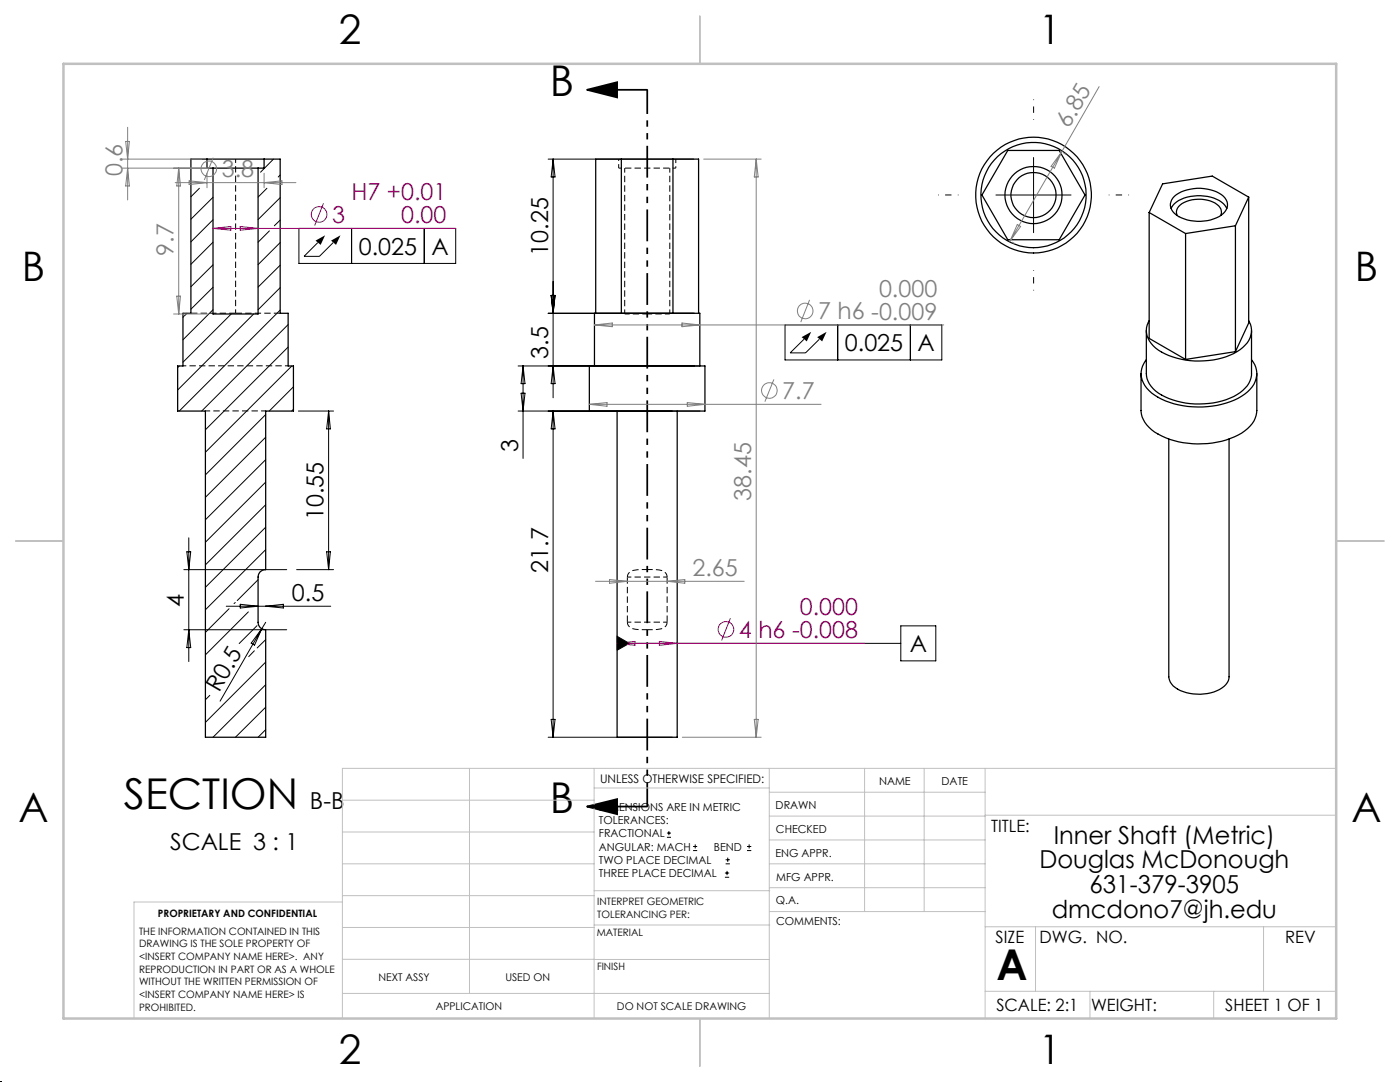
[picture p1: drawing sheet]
<svg xmlns="http://www.w3.org/2000/svg" width="279mm" height="216mm" viewBox="0 0 279 216" stroke-linecap="round" stroke-linejoin="round" font-family="sans-serif">
<g fill="none" stroke="#000" stroke-width=".25">
<path d="M41.3 31.8h-3.2v30.7h-1.6v10.5h-1v9h5.5v65.1h12v-21.4a1.45 1.45 0 0 1-1.5-1.5v-9.1a1.45 1.45 0 0 1 1.5-1.4v-31.7h5.6v-9h-1.1v-10.5h-1.6v-30.7h-3.2M41.3 31.8h11.4M41.3 31.8v1.7h1.2M42.5 33.5h9M42.5 33.5v29.2h9v-29.2M52.7 31.8v1.7h-1.2M124 31.8v30.7M134.3 31.8v30.7M201.1 30h10.3l5.1 8.9-5.1 8.9h-10.3l-5.1-8.9zM234.4 39.2a8.3 8.3 0 0 1 9.8 0 2.26 2.26 0 0 1-.4 3.7 8.4 8.4 0 0 1-9.4-.3 2.2 2.2 0 0 1 0-3.4zM249.2 39.3l-7.3-4.2-9.9 1.6-2.7 5.7M249.2 39.3l-2.6 5.7"/>
<path d="M249.2 39.3v25.2l-2.6 5.7M229.3 42.4l7.3 4.2M229.3 42.4v25.1l7.3 4.2M233.7 41.6a5.2 5.2 0 0 1 4.5-2.5 7.3 7.3 0 0 1 6.3 1.9l.3 .6M234.9 43a2 2 0 0 1 1.4-2.6 6.7 6.7 0 0 1 6.9 .7 1.78 1.78 0 0 1 .4 1.9M236.6 46.6v25.1M246.6 45l-10 1.6M246.6 45v25.2M117.6 73h23.1v9h-23.1zM118.6 73v-10.5h21.1v10.5M118.9 62.5v-30.7h20.5v30.7M227.7 74.5v7.4a5.7 5.7 0 0 0 3.4 4.7 17.9 17.9 0 0 0 16.7-.2 5.7 5.7 0 0 0 3-4.5v-7.4"/>
<path d="M228.8 66v8.5a5.6 5.6 0 0 0 3.8 4.7 16.3 16.3 0 0 0 14.9-.8 4.7 4.7 0 0 0 2.3-3.9v-8.5M228.8 71.8a4.3 4.3 0 0 0 .5 6.1 15.4 15.4 0 0 0 11.7 3.2 12.5 12.5 0 0 0 8.9-3.9 4.2 4.2 0 0 0-.1-5.4M229.3 64a4.1 4.1 0 0 0 1.3 5.5 15.8 15.8 0 0 0 16.9 .3 4.3 4.3 0 0 0 1.8-5.6l-.1-.2M246.6 70.2l-10 1.5M123.2 82v65.1h11.9v-65.1M233.3 87.6v47.4a3.6 3.6 0 0 0 2.8 3 8.5 8.5 0 0 0 8.6-1.4 2.22 2.22 0 0 0 .6-1.6v-47.4"/>
<circle cx="206.3" cy="38.9" r="4.5"/>
<circle cx="206.3" cy="38.9" r="10.5"/>
<circle cx="206.3" cy="38.9" r="11.5"/>
<circle cx="206.3" cy="38.9" r="5.7"/>
</g>
<path d="M133.1 115.1v9M125.2 124.1v-9" fill="none" stroke="#000" stroke-width=".2" stroke-dasharray="1.3 .6" stroke-dashoffset="-.1" stroke-linecap="butt"/>
<path d="M129.2 113.6a6.7 6.7 0 0 0-3.5 .5l-.3 .3-.2 .7M133.1 115.1a1.48 1.48 0 0 0-1.6-1.4l-2.3-.1M125.2 124.1a1.48 1.48 0 0 0 1.6 1.5h2.4M129.2 125.6a6.7 6.7 0 0 0 3.4-.4l.3-.3 .2-.8" fill="none" stroke="#000" stroke-width=".2" stroke-dasharray="1.3 .6" stroke-dashoffset=".2" stroke-linecap="butt"/>
<path d="M123.5 33.5h5.7M129.2 33.5h5.7M57.5 73h-21" fill="none" stroke="#000" stroke-width=".2" stroke-dasharray="1.3 .6" stroke-dashoffset=".6" stroke-linecap="butt"/>
<path d="M124.7 62.6h4.5M129.2 62.6h4.5M53 82h-12" fill="none" stroke="#000" stroke-width=".2" stroke-dasharray="1.3 .6" stroke-dashoffset=".3" stroke-linecap="butt"/>
<path d="M47 31.7v30.8M125.2 115.1h7.9M133.1 124.1h-7.9" fill="none" stroke="#000" stroke-width=".2" stroke-dasharray="1.3 .6" stroke-dashoffset=".5" stroke-linecap="butt"/>
<path d="M123.5 31.7v1.8M134.9 33.5v-1.8" fill="none" stroke="#000" stroke-width=".2" stroke-dasharray="1.3 .6" stroke-dashoffset=".9" stroke-linecap="butt"/>
<path d="M124.7 33.5v29.1M133.7 62.6v-29.1" fill="none" stroke="#000" stroke-width=".2" stroke-dasharray="1.3 .6" stroke-dashoffset=".4" stroke-linecap="butt"/>
<path d="M47 62.5h-8.9M55.9 62.5h-8.9" fill="none" stroke="#000" stroke-width=".2" stroke-dasharray="1.3 .6" stroke-linecap="butt"/>
<g fill="none" stroke="#000" stroke-width=".2">
<path d="M39.8 37.6l-1.7 1.7M42.5 39.4l-4.4 4.3M53.3 37.6l-1.8 1.7M54.6 31.8l-2.6 2.6M55.9 34.9l-.4 .4M55.9 39.4l-4.4 4.4M109.4 31.8h29M110.4 31.8v47.6M110.4 31.8l.4 3.5h-.8zM198.8 38.9h14.9M206.3 31.4v15M42.5 43.9l-4.4 4.4"/>
<path d="M42.5 48.3l-4.4 4.4M42.5 52.8l-4.4 4.4M42.5 57.3l-4.4 4.4M53.8 46.1l-2.3 2.2M55.9 43.9l-1.1 1.1M55.9 48.4l-4.4 4.4M55.9 52.9l-4.4 4.4M55.9 57.4l-4.4 4.4M59.7 45.6h31.2v7h-31.2zM63.4 48.4l-2.7 2.8h3l2.8-2.8M70.2 45.6v7M84.7 45.6v7"/>
<path d="M110 58.9h.8l-.4 3.6zM35.8 73l-.3 .3M36.7 63.1l-.2 .2M37.3 62.5l-.5 .5M42.5 61.8l-6 6M46.1 62.7l-9.6 9.6M50.6 62.7l-15.1 15.1M55.9 61.9l-20.1 20.1M57.5 64.8l-17.2 17.2M57.5 69.3l-16.5 16.5M58.2 73l-17.2 17.2M58.6 77.2l-4.9 4.8"/>
<path d="M103.4 73h36.3M104 78.5h.8l-.4 3.5zM104.4 73v18.5M104.4 73l.4 3.6h-.8zM109.4 62.5h29.2M110.4 73l.4 3.6h-.8zM156.7 64.8h31.3v7h-31.3zM160.4 67.7l-2.7 2.7h3.1l2.7-2.7M167.2 64.8v7M181.7 64.8v7M53 82.7l-12 12.1M53 87.2l-12 12"/>
<path d="M53 91.7l-12 12M53 96.2l-12 12M58.6 81.7l-.4 .3M59.5 82h7.1M65.6 82l.3 3.6h-.7zM65.6 82v31.7M103.4 82h36.3M110.4 82v65.1M110.4 82l.4 3.6h-.8zM36.7 113.7h20.5M37.3 110.1h.8l-.4 3.6zM37.7 107.3v24.7"/>
<path d="M51.5 115.7l-4.2 4.1M53 100.7l-12 12M53 105.2l-12 12M53 109.7l-12 12M59.2 113.7h7.4M65.2 110.1h.7l-.3 3.6zM36.7 125.7h20.5M37.7 125.7l.4 3.5h-.8zM41.9 138.7l-.9 .9M45.2 121h20.8M45.7 121.5l-4.7 4.7M47 120.2l-.3 .2"/>
<path d="M47.9 120.6l3.6 .4-3.6 .3zM49.6 122.1l-8.6 8.6M50.8 129.9l-1.2 1.1M51.3 124.8l-3.6 3.6M52.2 125.4l-8.3 14.5M52.2 125.4l-1.4 3.3-.7-.4zM53 127.6l-1.7 1.7M53 132.1l-12 12M53 136.6l-10.5 10.5M53 121l3.6-.4v.7zM53 124.2l-.8 1.2M123.2 127l2.4 1.4-2.4 1.4z"/>
<path d="M123.2 128.4h56.6M179.8 124.9h7v7h-7zM53 141.1l-6 6M53 145.6l-1.5 1.5M109.4 147.1h24.8M110 143.5h.8l-.4 3.6zM133.1 167.1h.8M133.1 166.2h.8M133.5 165.8v.9M138.3 169.7h.8M138.3 168.9h.8M138.7 168.5v.8"/>
<path d="M144.7 175h.8M144.7 174.2h.8M144.8 172.4h.9M144.8 171.6h.9M145.1 173.8v.8M145.2 171.1v.9M149.1 169.7h.8M149.1 168.9h.8M149.5 168.5v.8"/>
</g>
<g fill="none" stroke="#808080" stroke-width=".2">
<path d="M219.4 17.3l-7.5 13M24.4 31.8h15.9M24.4 33.5h17.1M25.1 28.2h.7l-.3 3.6zM25.5 25.4v14.5M25.5 33.5l.3 3.6h-.7zM35 36.4h24.1M35.7 33.5l.3 3.6h-.7zM35.7 33.5v29.2M37.7 36.1l3.6 .3-3.6 .4zM41.3 34.6v2.9M42.5 31.5l-1.7 4.4"/>
<path d="M52.7 34.6v2.9M52.7 36.4l3.6-.3v.7zM140.4 31.8h11.5M150.9 31.8v115.3M150.9 31.8l.4 3.5h-.8zM211.9 30.3l-10.3 17.8M211.9 30.3l-1.5 3.2-.6-.3zM212.3 30.5l.4 .3M35.3 59.1h.7l-.3 3.6zM161.6 59.8l-1.8 4.5M202 48.3l.5 .3M203 44.8l.7 .4-2.1 2.9z"/>
<path d="M34.6 62.7h6.9M118.6 64.8h69.7M118.6 64.8l3.6-.3v.7zM136.1 64.5l3.6 .3-3.6 .4zM154.4 75.7l-1.8 4.5M117.6 80.7h46.3M117.6 80.7l3.5-.4v.8zM137.2 80.3l3.5 .4-3.5 .4zM118.9 116h29.6M121.6 115.6l3.6 .4-3.6 .4zM133.1 116l3.6-.4v.8zM136.2 147.1h15.7"/>
<path d="M150.5 143.5h.8l-.4 3.6z"/>
<circle cx="41.7" cy="33.7" r="1.55"/>
<circle cx="153.6" cy="77.9" r="1.55"/>
<circle cx="160.7" cy="62" r="1.55"/>
</g>
<g fill="none" stroke="#a0006e" stroke-width=".2">
<path d="M42.5 45.6h48.4M42.5 45.6l3.6-.4v.7zM47.9 45.2l3.6 .4-3.6 .3zM64.6 40.6l-1.8 4.4M123.2 128.4h49.3M123.2 128.4l3.5-.4v.8zM131.6 128l3.5 .4-3.5 .4zM145.8 123.4l-1.8 4.4"/>
<circle cx="63.7" cy="42.8" r="1.55"/>
<circle cx="144.9" cy="125.6" r="1.55"/>
</g>
<g fill="#000">
<path d="M123.2 127l2.4 1.4-2.4 1.4z"/>
<path d="M117.2 17.9l6-1.5v3zM117.2 160.9l6-1.4v3z"/>
<path d="M63 48l1 .9 .9-1.9zM66.1 48l1 .9 .8-1.9z"/>
<path d="M160 67.3l1 .8 .9-1.9zM163.1 67.3l1 .8 .9-1.9z"/>
</g>
<path d="M117.2 17.9l6-1.5v3zM117.2 17.9h12M117.2 160.9l6-1.4v3zM117.2 160.9h12" fill="none" stroke="#000" stroke-width=".35"/>
<path d="M191.3 38.9h-4.1M206.3 23.9v-4M221.3 38.9h4M206.3 53.9v4.1" fill="none" stroke="#000" stroke-width=".2" stroke-dasharray="15.2 1.3 1.3 1.3" stroke-dashoffset="15.1" stroke-linecap="butt"/>
<path d="M0 215.9h.1" fill="none" stroke="#000" stroke-width=".2" stroke-dasharray="1.3 .6"/>
<path d="M129.2 17.9v143" fill="none" stroke="#000" stroke-width=".35" stroke-dasharray="6.3 1.3 1.3 1.3 1.3 1.3" stroke-dashoffset="1.5" stroke-linecap="butt"/>
<g fill="none" stroke="#c0c0c0" stroke-width=".2">
<path d="M68.3 159.7h50.3M93.7 153.3v44.9M118.6 153.3v49.9M118.6 157.2h34.9M153.5 153.3v49.9M153.5 158.1h43.1M172.5 153.3v28.6M184.4 153.3v28.6M196.6 153.3v49.9M266.7 153.3h-198.4v49.9M68.3 178.7h50.3M68.3 172.4h50.3"/>
<path d="M68.3 166h50.3M68.3 180h-41.6v23.2M118.6 177.7h35M153.5 167.6h43.1M153.5 162.8h43.1M153.5 172.4h43.1M153.5 177.1h43.1M196.6 162.7h70.1M68.3 198.2h85.2M68.3 191.4l85.2 .1M68.3 185.1h50.3M118.6 184.6h35"/>
<path d="M153.6 181.9h43M196.6 197.8h70.1M196.6 184.9h70.1M206.7 184.9v12.9M217.5 197.8v5.4M242.2 197.8v5.4M252.2 184.9v12.9"/>
</g>
<path d="M139.7 3.2v9.5M3.1 107.9h9.6M266.7 107.9h9.5M139.7 203.2v9.6" fill="none" stroke="#c0c0c0" stroke-width=".25"/>
<path d="M12.7 12.7h254v190.5h-254z" fill="none" stroke="#c0c0c0" stroke-width=".5"/>
<g font-size="8.5">
<text x="109.7" y="19.1">B</text>
<text x="24.7" y="161.4">SECTION</text>
<text x="109.7" y="162.2">B</text>
<text x="198.9" y="195.5">A</text>
</g>
<g font-size="8.1">
<text x="67.6" y="8.9">2</text>
<text x="207.3" y="8.9">1</text>
<text x="4.4" y="56.2">B</text>
<text x="270.4" y="56.2">B</text>
<text x="3.7" y="164.1">A</text>
<text x="269.7" y="164.1">A</text>
<text x="67.6" y="212.4">2</text>
<text x="207.3" y="212.4">1</text>
</g>
<g font-size="4.9">
<text x="207.4" y="173.3">Douglas McDonough</text>
<text x="210.3" y="168.3">Inner Shaft (Metric)</text>
<text x="217.5" y="178.2">631-379-3905</text>
<text x="209.9" y="183.2">dmcdono7@jh.edu</text>
</g>
<g font-size="4.7" fill="#808080">
<text x="213.3" y="25.7" transform="rotate(-60 213.3 25.7)">6.85</text>
<text x="24.5" y="35.1" transform="rotate(-90 24.5 35.1)">0.6</text>
<text x="44.3" y="35.4">3.8</text>
<text x="34.7" y="51" transform="rotate(-90 34.7 51)">9.7</text>
<text x="175.4" y="59.3">0.000</text>
<text x="163.3" y="63.7">7 h6 -0.009</text>
<text x="156.1" y="79.6">7.7</text>
<text x="149.9" y="99.9" transform="rotate(-90 149.9 99.9)">38.45</text>
<text x="138.2" y="115">2.65</text>
</g>
<g font-size="4.7" fill="#a0006e">
<text x="70.1" y="40">H7 +0.01</text>
<text x="66.3" y="44.5">3</text>
<text x="80" y="44.5">0.00</text>
<text x="159.6" y="122.8">0.000</text>
<text x="147.5" y="127.3">4 h6 -0.008</text>
</g>
<g font-size="4.7">
<text x="71.6" y="50.8">0.025</text>
<text x="86.1" y="50.8">A</text>
<text x="109.4" y="51" transform="rotate(-90 109.4 51)">10.25</text>
<text x="109.4" y="71.5" transform="rotate(-90 109.4 71.5)">3.5</text>
<text x="168.6" y="70.1">0.025</text>
<text x="183.1" y="70.1">A</text>
<text x="103.4" y="90.1" transform="rotate(-90 103.4 90.1)">3</text>
<text x="64.6" y="103.8" transform="rotate(-90 64.6 103.8)">10.55</text>
<text x="58.3" y="119.9">0.5</text>
<text x="109.4" y="114.3" transform="rotate(-90 109.4 114.3)">21.7</text>
<text x="36.7" y="121.2" transform="rotate(-90 36.7 121.2)">4</text>
<text x="181.6" y="130.1">A</text>
<text x="43.8" y="138.3" transform="rotate(-60 43.8 138.3)">R0.5</text>
<text x="61.9" y="161.4">B-B</text>
<text x="33.9" y="169.6">SCALE 3 : 1</text>
</g>
<g font-size="3.4">
<text x="197.8" y="166">TITLE:</text>
<text x="198.7" y="188.1">SIZE</text>
<text x="207.5" y="188.1">DWG. NO.</text>
<text x="256.5" y="188.2">REV</text>
<text x="198.8" y="201.7">SCALE: 2:1</text>
<text x="217.7" y="201.8">WEIGHT:</text>
<text x="244.5" y="201.7">SHEET 1 OF 1</text>
</g>
<text font-size="2.4" x="119.8" y="156.2">UNLESS OTHERWISE SPECIFIED:</text>
<g font-size="2.2">
<text x="119.5" y="161.8">DIMENSIONS ARE IN METRIC</text>
<text x="154.8" y="161.4">DRAWN</text>
<text x="175.4" y="156.6">NAME</text>
<text x="187.9" y="156.7">DATE</text>
<text x="119.5" y="164.4">TOLERANCES:</text>
<text x="119.5" y="167.1">FRACTIONAL</text>
<text x="154.9" y="166.3">CHECKED</text>
<text x="119.5" y="169.7">ANGULAR: MACH</text>
<text x="119.5" y="172.4">TWO PLACE DECIMAL</text>
<text x="142.5" y="169.7">BEND</text>
<text x="154.8" y="170.9">ENG APPR.</text>
<text x="119.5" y="175">THREE PLACE DECIMAL</text>
<text x="154.9" y="175.7">MFG APPR.</text>
<text x="154.9" y="180.4">Q.A.</text>
<text x="154.9" y="184.6">COMMENTS:</text>
</g>
<g font-size="2.1">
<text x="75.5" y="195.7">NEXT ASSY</text>
<text x="100.9" y="195.7">USED ON</text>
<text x="86.9" y="201.5">APPLICATION</text>
<text x="123.1" y="201.6">DO NOT SCALE DRAWING</text>
</g>
<g font-size="2">
<text x="31.5" y="182.9">PROPRIETARY AND CONFIDENTIAL</text>
<text x="119.2" y="180.6">INTERPRET GEOMETRIC</text>
<text x="119.2" y="183.1">TOLERANCING PER:</text>
<text x="27.8" y="186.5">THE INFORMATION CONTAINED IN THIS</text>
<text x="27.8" y="189">DRAWING IS THE SOLE PROPERTY OF</text>
<text x="27.8" y="191.6">&lt;INSERT COMPANY NAME HERE&gt;. ANY</text>
<text x="119.1" y="186.7">MATERIAL</text>
<text x="27.8" y="194.1">REPRODUCTION IN PART OR AS A WHOLE</text>
<text x="27.8" y="196.6">WITHOUT THE WRITTEN PERMISSION OF</text>
<text x="119.1" y="193.5">FINISH</text>
<text x="27.8" y="199.1">&lt;INSERT COMPANY NAME HERE&gt; IS</text>
<text x="27.8" y="201.7">PROHIBITED.</text>
</g>
</svg>
